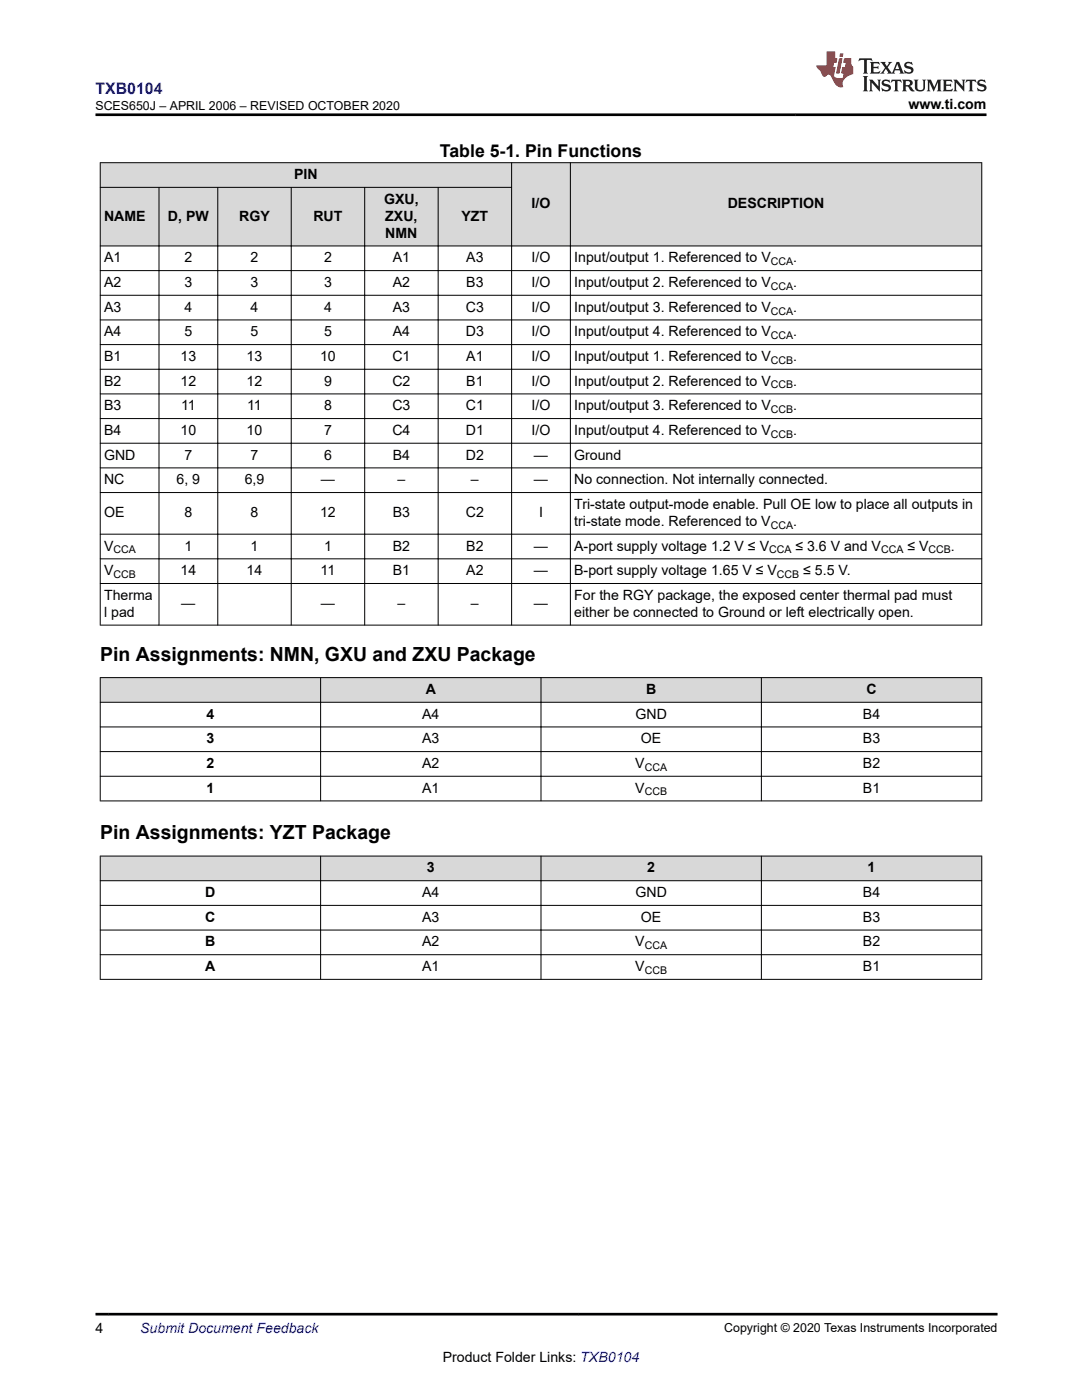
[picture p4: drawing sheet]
<svg xmlns="http://www.w3.org/2000/svg" width="216mm" height="279mm" viewBox="0 0 216 279" stroke-linecap="round" stroke-linejoin="round" font-family="sans-serif">
<g fill="#d8d8d8">
<path d="M20 32.5h175.9v4.9h-175.9z" fill-rule="evenodd"/>
<path d="M20 37.4h175.9v11.7h-175.9z" fill-rule="evenodd"/>
<path d="M20.1 32.5h81.9v4.8h-81.9z" fill-rule="evenodd"/>
<path d="M102.1 32.5h11.7v16.5h-11.7z" fill-rule="evenodd"/>
<path d="M113.9 32.5h81.9v16.5h-81.9z" fill-rule="evenodd"/>
<path d="M20.1 37.5h11.6v11.5h-11.6z" fill-rule="evenodd"/>
<path d="M31.8 37.5h11.6v11.5h-11.6z" fill-rule="evenodd"/>
<path d="M43.5 37.5h14.5v11.5h-14.5z" fill-rule="evenodd"/>
<path d="M58.2 37.5h14.5v11.5h-14.5z" fill-rule="evenodd"/>
<path d="M72.8 37.5h14.6v11.5h-14.6z" fill-rule="evenodd"/>
<path d="M87.5 37.5h14.5v11.5h-14.5z" fill-rule="evenodd"/>
</g>
<g fill="none" stroke="#000" stroke-width=".2">
<path d="M19.9 32.5h176.1M19.9 37.4h82.2M20 32.4v92.4M31.7 37.3v87.5M43.5 37.3v87.5M58.1 37.3v87.5M72.8 37.3v87.5M87.4 37.3v87.5M102.1 32.4v92.4M113.8 32.4v92.4M195.9 32.4v92.4M19.9 54h176.1"/>
<path d="M19.9 58.9h176.1M196 49.1h-176.1M19.9 63.8h176.1M19.9 68.8h176.1M19.9 73.7h176.1M19.9 78.6h176.1M19.9 83.5h176.1M19.9 88.5h176.1M19.9 93.4h176.1M19.9 98.3h176.1M19.9 106.6h176.1M19.9 111.5h176.1"/>
<path d="M19.9 116.4h176.1M19.9 124.8h176.1"/>
</g>
<g fill="#d8d8d8">
<path d="M20 135.2h175.9v5h-175.9z" fill-rule="evenodd"/>
<path d="M20.1 135.3h43.8v4.8h-43.8z" fill-rule="evenodd"/>
<path d="M64 135.3h43.9v4.8h-43.9z" fill-rule="evenodd"/>
<path d="M108 135.3h43.9v4.8h-43.9z" fill-rule="evenodd"/>
<path d="M152 135.3h43.8v4.8h-43.8z" fill-rule="evenodd"/>
</g>
<path d="M19.9 135.2h176.1M20 135.2v24.7M64 135.2v24.7M107.9 135.2v24.7M151.9 135.2v24.7M195.9 135.2v24.7M19.9 140.2h176.1M19.9 145.1h176.1M19.9 150h176.1M19.9 154.9h176.1M19.9 159.8h176.1" fill="none" stroke="#000" stroke-width=".2"/>
<g fill="#d8d8d8">
<path d="M20 170.8h175.9v5h-175.9z" fill-rule="evenodd"/>
<path d="M20.1 170.9h43.8v4.8h-43.8z" fill-rule="evenodd"/>
<path d="M64 170.9h43.9v4.8h-43.9z" fill-rule="evenodd"/>
<path d="M108 170.9h43.9v4.8h-43.9z" fill-rule="evenodd"/>
<path d="M152 170.9h43.8v4.8h-43.8z" fill-rule="evenodd"/>
</g>
<path d="M19.9 170.8h176.1M19.9 175.8h176.1M20 170.8v24.7M64 170.8v24.7M107.9 170.8v24.7M151.9 170.8v24.7M195.9 170.8v24.7M19.9 180.7h176.1M19.9 185.6h176.1M19.9 190.5h176.1M19.9 195.5h176.1" fill="none" stroke="#000" stroke-width=".2"/>
<path d="M171.5 11.6l-.2 .6 .5-.2h.6v.1v2.2l-.2 .4h1l-.2-.4v-2.2v-.1h.5l.6 .2-.2-.6zM173.6 12.4l.2 .3v1.6l-.2 .4h1.9l.1-.6a1.08 1.08 0 0 1-1.3 .2v-.7h.6l.4 .2v-.7l-.4 .2h-.6v-.5l.2-.2a1 1 0 0 1 1 .3l-.1-.5zM175.7 12.4l.9 1.1-1 1.2h.9l-.2-.2 .5-.8 .4 .8-.2 .2h1.6l-.2-.2 .2-.5h.9l.1 .5-.1 .2h.9l-.2-.4-.8-1.9h-.5l-.9 2.1-.9-1.1 .9-1h-.8l.2 .2-.4 .6-.4-.6 .2-.2zM179 12.8l.4 1h-.7zM180.7 12.5a.65 .65 0 0 0-.2 .7 .65 .65 0 0 0 .6 .5l.6 .1 .1 .3a.79 .79 0 0 1-.7 .4 .79 .79 0 0 1-.7-.5l.1 .7 .2-.1a.93 .93 0 0 0 1.1 0 .93 .93 0 0 0 .4-.9 1.46 1.46 0 0 0-1.2-.6l-.1-.3a1.09 1.09 0 0 1 1.2 .2l-.2-.6-.1 .1-.5-.2zM172.2 15.2l.2 .4v2.2l-.2 .4h1l-.2-.4v-2.2l.2-.4zM173.4 15.9l.2 .4v1.5l-.2 .4h.8l-.3-.4 .1-1.3 1.6 1.8v-2l.2-.4h-.7l.1 .2 .1 1.1-1.2-1.3zM176.2 16a.65 .65 0 0 0-.2 .8 .65 .65 0 0 0 .6 .4l.6 .2 .1 .2a.79 .79 0 0 1-.7 .4 .79 .79 0 0 1-.7-.5l.1 .7 .2-.1a.93 .93 0 0 0 1.1 .1 .93 .93 0 0 0 .4-1 1.46 1.46 0 0 0-1.2-.5l-.1-.4a1.09 1.09 0 0 1 1.2 .2l-.1-.6-.2 .1-.5-.1zM177.9 15.9l-.1 .6a.63 .63 0 0 1 .8-.3v1.6l-.3 .4h1l-.2-.4v-1.6a.66 .66 0 0 1 .8 .3l-.1-.6zM180 15.9l.2 .4v1.5l-.2 .4h1l-.2-.2-.1-.7h.5l.1 .2a.79 .79 0 0 0 1.2 .6l-1-.9a.61 .61 0 0 0 .6-.6 .61 .61 0 0 0-.5-.7zM180.8 16.2h.1a.47 .47 0 0 1 .5 .1 .47 .47 0 0 1 .1 .5l-.1 .1-.7 .1zM182.3 15.9l.2 .2a2.27 2.27 0 0 0 .4 2 1.04 1.04 0 0 0 1.7-.7v-1.3l.2-.2h-.8l.2 .4v1.1a.6 .6 0 0 1-.6 .6 .6 .6 0 0 1-.6-.6v-1.1l.3-.4zM184.9 15.9l.2 .4v1.5l-.2 .4h.8l-.3-.4v-1.4l.9 1.9 .9-1.9v1.4l-.3 .4h1l-.2-.4v-1.5l.2-.4h-.8l-.7 1.5-.6-1.5zM188.1 15.9l.2 .4v1.5l-.2 .4h1.9l.1-.6a1.09 1.09 0 0 1-1.3 .2v-.7h.6l.4 .2v-.6l-.4 .2h-.6v-.6l.2-.1a1.01 1.01 0 0 1 1 .3l-.1-.6zM190.2 15.9l.3 .4v1.5l-.3 .4h.8l-.2-.4v-1.3l1.6 1.8v-2l.2-.4h-.7l.2 .2v1.1l-1.2-1.3zM192.8 15.9l-.1 .6a.63 .63 0 0 1 .8-.3v1.6l-.3 .4h1l-.2-.4v-1.6a.66 .66 0 0 1 .8 .3l-.1-.6zM195.2 16a.65 .65 0 0 0-.2 .8 .65 .65 0 0 0 .6 .4l.6 .2 .2 .2a.79 .79 0 0 1-.7 .4 .79 .79 0 0 1-.7-.5l.1 .7 .2-.1a.93 .93 0 0 0 1 .1 .93 .93 0 0 0 .5-1 1.46 1.46 0 0 0-1.3-.5v-.4a1.09 1.09 0 0 1 1.2 .2l-.2-.6-.2 .1-.5-.1z" fill="#231f20"/>
<path d="M164.9 10.3v2.7h-2l.1 .4 .8 1a.95 .95 0 0 0 1 .9 .59 .59 0 0 1 .5-.4 .59 .59 0 0 1 .5 .3l.4 .8a1.59 1.59 0 0 0 2.1 1.4 1.61 1.61 0 0 1 1-2.3l1-.3-.1-1.5a1.59 1.59 0 0 1-.3-1.7h-1.5l-.2 .9h.6l-.2 .9h-.5l-.2 .9v.3l.4 .1-.1 .9h-.7a.73 .73 0 0 1-1-.7l.3-1.5h-.5l.1-.9h.5l.2-.9h-.5v-1.3zM167.4 11.6l-.6 3.1h.7l.6-3.1zM167.6 10.7l-.1 .6h.7l.1-.6z" fill="#ed1c24"/>
<path d="M19 22.9h177.8M19 262.3h180" fill="none" stroke="#000" stroke-width=".53"/>
<g font-size="3.9">
<text x="20" y="131.9">Pin Assignments: NMN, GXU and ZXU Package</text>
<text x="20" y="167.5">Pin Assignments: YZT Package</text>
</g>
<text font-size="3.5" x="87.8" y="31.3">Table 5-1. Pin Functions</text>
<text font-size="3.2" fill="#00f" x="19" y="18.7">TXB0104</text>
<g font-size="2.8">
<text x="181.3" y="21.8">www.ti.com</text>
<text x="58.7" y="35.7">PIN</text>
<text x="76.6" y="40.7">GXU,</text>
<text x="106.1" y="41.6">I/O</text>
<text x="145.2" y="41.6">DESCRIPTION</text>
<text x="20.8" y="44.1">NAME</text>
<text x="33.5" y="44.1">D, PW</text>
<text x="47.7" y="44.1">RGY</text>
<text x="62.5" y="44.1">RUT</text>
<text x="76.9" y="44.1">ZXU,</text>
<text x="76.9" y="47.4">NMN</text>
<text x="92.1" y="44.1">YZT</text>
<text x="20.8" y="52.4">A1</text>
<text x="36.8" y="52.4">2</text>
<text x="50" y="52.4">2</text>
<text x="64.7" y="52.4">2</text>
<text x="78.4" y="52.4">A1</text>
<text x="93" y="52.4">A3</text>
<text x="106.1" y="52.4">I/O</text>
<text x="114.6" y="52.4">Input/output 1. Referenced to V</text>
<text x="158.3" y="52.4">.</text>
<text x="20.8" y="57.3">A2</text>
<text x="36.8" y="57.3">3</text>
<text x="50" y="57.3">3</text>
<text x="64.7" y="57.3">3</text>
<text x="78.4" y="57.3">A2</text>
<text x="93" y="57.3">B3</text>
<text x="106.1" y="57.3">I/O</text>
<text x="114.6" y="57.3">Input/output 2. Referenced to V</text>
<text x="158.3" y="57.3">.</text>
<text x="20.8" y="62.2">A3</text>
<text x="36.8" y="62.2">4</text>
<text x="50" y="62.2">4</text>
<text x="64.7" y="62.2">4</text>
<text x="78.4" y="62.2">A3</text>
<text x="93" y="62.2">C3</text>
<text x="106.1" y="62.2">I/O</text>
<text x="114.6" y="62.2">Input/output 3. Referenced to V</text>
<text x="158.3" y="62.2">.</text>
<text x="20.8" y="67.1">A4</text>
<text x="36.8" y="67.1">5</text>
<text x="50" y="67.1">5</text>
<text x="64.7" y="67.1">5</text>
<text x="78.4" y="67.1">A4</text>
<text x="93" y="67.1">D3</text>
<text x="106.1" y="67.1">I/O</text>
<text x="114.6" y="67.1">Input/output 4. Referenced to V</text>
<text x="158.3" y="67.1">.</text>
<text x="20.8" y="72">B1</text>
<text x="20.8" y="77">B2</text>
<text x="36" y="72">13</text>
<text x="36" y="77">12</text>
<text x="49.2" y="72">13</text>
<text x="49.2" y="77">12</text>
<text x="63.9" y="72">10</text>
<text x="64.7" y="77">9</text>
<text x="78.3" y="72">C1</text>
<text x="78.3" y="77">C2</text>
<text x="93" y="72">A1</text>
<text x="93" y="77">B1</text>
<text x="106.1" y="72">I/O</text>
<text x="106.1" y="77">I/O</text>
<text x="114.6" y="72">Input/output 1. Referenced to V</text>
<text x="114.6" y="77">Input/output 2. Referenced to V</text>
<text x="158.3" y="72">.</text>
<text x="158.3" y="77">.</text>
<text x="20.8" y="81.9">B3</text>
<text x="36.1" y="81.9">11</text>
<text x="49.3" y="81.9">11</text>
<text x="64.7" y="81.9">8</text>
<text x="78.3" y="81.9">C3</text>
<text x="93" y="81.9">C1</text>
<text x="106.1" y="81.9">I/O</text>
<text x="114.6" y="81.9">Input/output 3. Referenced to V</text>
<text x="158.3" y="81.9">.</text>
<text x="20.8" y="86.8">B4</text>
<text x="36" y="86.8">10</text>
<text x="49.2" y="86.8">10</text>
<text x="64.7" y="86.8">7</text>
<text x="78.3" y="86.8">C4</text>
<text x="93" y="86.8">D1</text>
<text x="106.1" y="86.8">I/O</text>
<text x="114.6" y="86.8">Input/output 4. Referenced to V</text>
<text x="158.3" y="86.8">.</text>
<text x="20.8" y="91.7">GND</text>
<text x="36.8" y="91.7">7</text>
<text x="50" y="91.7">7</text>
<text x="64.7" y="91.7">6</text>
<text x="78.4" y="91.7">B4</text>
<text x="93" y="91.7">D2</text>
<text x="106.5" y="91.7">—</text>
<text x="114.6" y="91.7">Ground</text>
<text x="20.8" y="96.7">NC</text>
<text x="35.2" y="96.7">6, 9</text>
<text x="48.8" y="96.7">6,9</text>
<text x="64" y="96.7">—</text>
<text x="79.3" y="96.7">–</text>
<text x="94" y="96.7">–</text>
<text x="106.5" y="96.7">—</text>
<text x="114.6" y="96.7">No connection. Not internally connected.</text>
<text x="114.6" y="101.6">Tri-state output-mode enable. Pull OE low to place all outputs in</text>
<text x="20.8" y="103.3">OE</text>
<text x="36.8" y="103.3">8</text>
<text x="50" y="103.3">8</text>
<text x="63.9" y="103.3">12</text>
<text x="78.4" y="103.3">B3</text>
<text x="93" y="103.3">C2</text>
<text x="107.6" y="103.3">I</text>
<text x="114.6" y="105">tri-state mode. Referenced to V</text>
<text x="158.3" y="105">.</text>
<text x="20.8" y="109.9">V</text>
<text x="36.8" y="109.9">1</text>
<text x="50" y="109.9">1</text>
<text x="64.7" y="109.9">1</text>
<text x="78.4" y="109.9">B2</text>
<text x="93" y="109.9">B2</text>
<text x="106.5" y="109.9">—</text>
<text x="114.6" y="109.9">A-port supply voltage 1.2 V ≤ V</text>
<text x="158.7" y="109.9">≤ 3.6 V and V</text>
<text x="181.1" y="109.9">≤ V</text>
<text x="189.7" y="109.9">.</text>
<text x="20.8" y="114.8">V</text>
<text x="20.8" y="119.7">Therma</text>
<text x="36" y="114.8">14</text>
<text x="49.2" y="114.8">14</text>
<text x="64" y="114.8">11</text>
<text x="78.4" y="114.8">B1</text>
<text x="93" y="114.8">A2</text>
<text x="106.5" y="114.8">—</text>
<text x="114.6" y="114.8">B-port supply voltage 1.65 V ≤ V</text>
<text x="114.6" y="119.7">For the RGY package, the exposed center thermal pad must</text>
<text x="160.3" y="114.8">≤ 5.5 V.</text>
<text x="20.8" y="123.1">l pad</text>
<text x="36.2" y="121.4">—</text>
<text x="64" y="121.4">—</text>
<text x="79.3" y="121.4">–</text>
<text x="94" y="121.4">–</text>
<text x="106.5" y="121.4">—</text>
<text x="114.6" y="123.1">either be connected to Ground or left electrically open.</text>
<text x="41.2" y="143.4">4</text>
<text x="84.2" y="143.4">A4</text>
<text x="84.9" y="138.5">A</text>
<text x="126.8" y="143.4">GND</text>
<text x="128.9" y="138.5">B</text>
<text x="172.2" y="143.4">B4</text>
<text x="172.9" y="138.5">C</text>
<text x="41.2" y="148.4">3</text>
<text x="84.2" y="148.4">A3</text>
<text x="127.9" y="148.4">OE</text>
<text x="172.2" y="148.4">B3</text>
<text x="41.2" y="153.3">2</text>
<text x="84.2" y="153.3">A2</text>
<text x="126.8" y="153.3">V</text>
<text x="172.2" y="153.3">B2</text>
<text x="41.2" y="158.2">1</text>
<text x="84.2" y="158.2">A1</text>
<text x="126.8" y="158.2">V</text>
<text x="172.2" y="158.2">B1</text>
<text x="41" y="179">D</text>
<text x="84.2" y="179">A4</text>
<text x="85.2" y="174.1">3</text>
<text x="126.8" y="179">GND</text>
<text x="129.2" y="174.1">2</text>
<text x="172.2" y="179">B4</text>
<text x="173.1" y="174.1">1</text>
<text x="41" y="184">C</text>
<text x="84.2" y="184">A3</text>
<text x="127.9" y="184">OE</text>
<text x="172.2" y="184">B3</text>
<text x="41" y="188.9">B</text>
<text x="84.2" y="188.9">A2</text>
<text x="126.8" y="188.9">V</text>
<text x="172.2" y="188.9">B2</text>
<text x="41" y="193.8">A</text>
<text x="84.2" y="193.8">A1</text>
<text x="126.8" y="193.8">V</text>
<text x="172.2" y="193.8">B1</text>
<text x="19" y="266.1">4</text>
<text x="88.3" y="271.7">Product Folder Links: TXB0104</text>
</g>
<text font-size="2.8" fill="#00f" x="28" y="266.1">Submit Document Feedback</text>
<g font-size="2.5">
<text x="19" y="21.9">SCES650J – APRIL 2006 – REVISED OCTOBER 2020</text>
<text x="144.5" y="265.8">Copyright © 2020 Texas Instruments Incorporated</text>
</g>
<g font-size="2.1">
<text x="153.8" y="52.9">CCA</text>
<text x="153.8" y="57.8">CCA</text>
<text x="153.8" y="62.8">CCA</text>
<text x="153.8" y="67.7">CCA</text>
<text x="153.8" y="72.6">CCB</text>
<text x="153.8" y="77.5">CCB</text>
<text x="153.8" y="82.5">CCB</text>
<text x="153.8" y="87.4">CCB</text>
<text x="153.8" y="105.5">CCA</text>
<text x="22.7" y="110.4">CCA</text>
<text x="153.5" y="110.4">CCA</text>
<text x="175.8" y="110.4">CCA</text>
<text x="185.3" y="110.4">CCB</text>
<text x="22.7" y="115.4">CCB</text>
<text x="155" y="115.4">CCB</text>
<text x="128.6" y="153.8">CCA</text>
<text x="128.6" y="158.8">CCB</text>
<text x="128.6" y="189.4">CCA</text>
<text x="128.6" y="194.4">CCB</text>
</g>
</svg>
